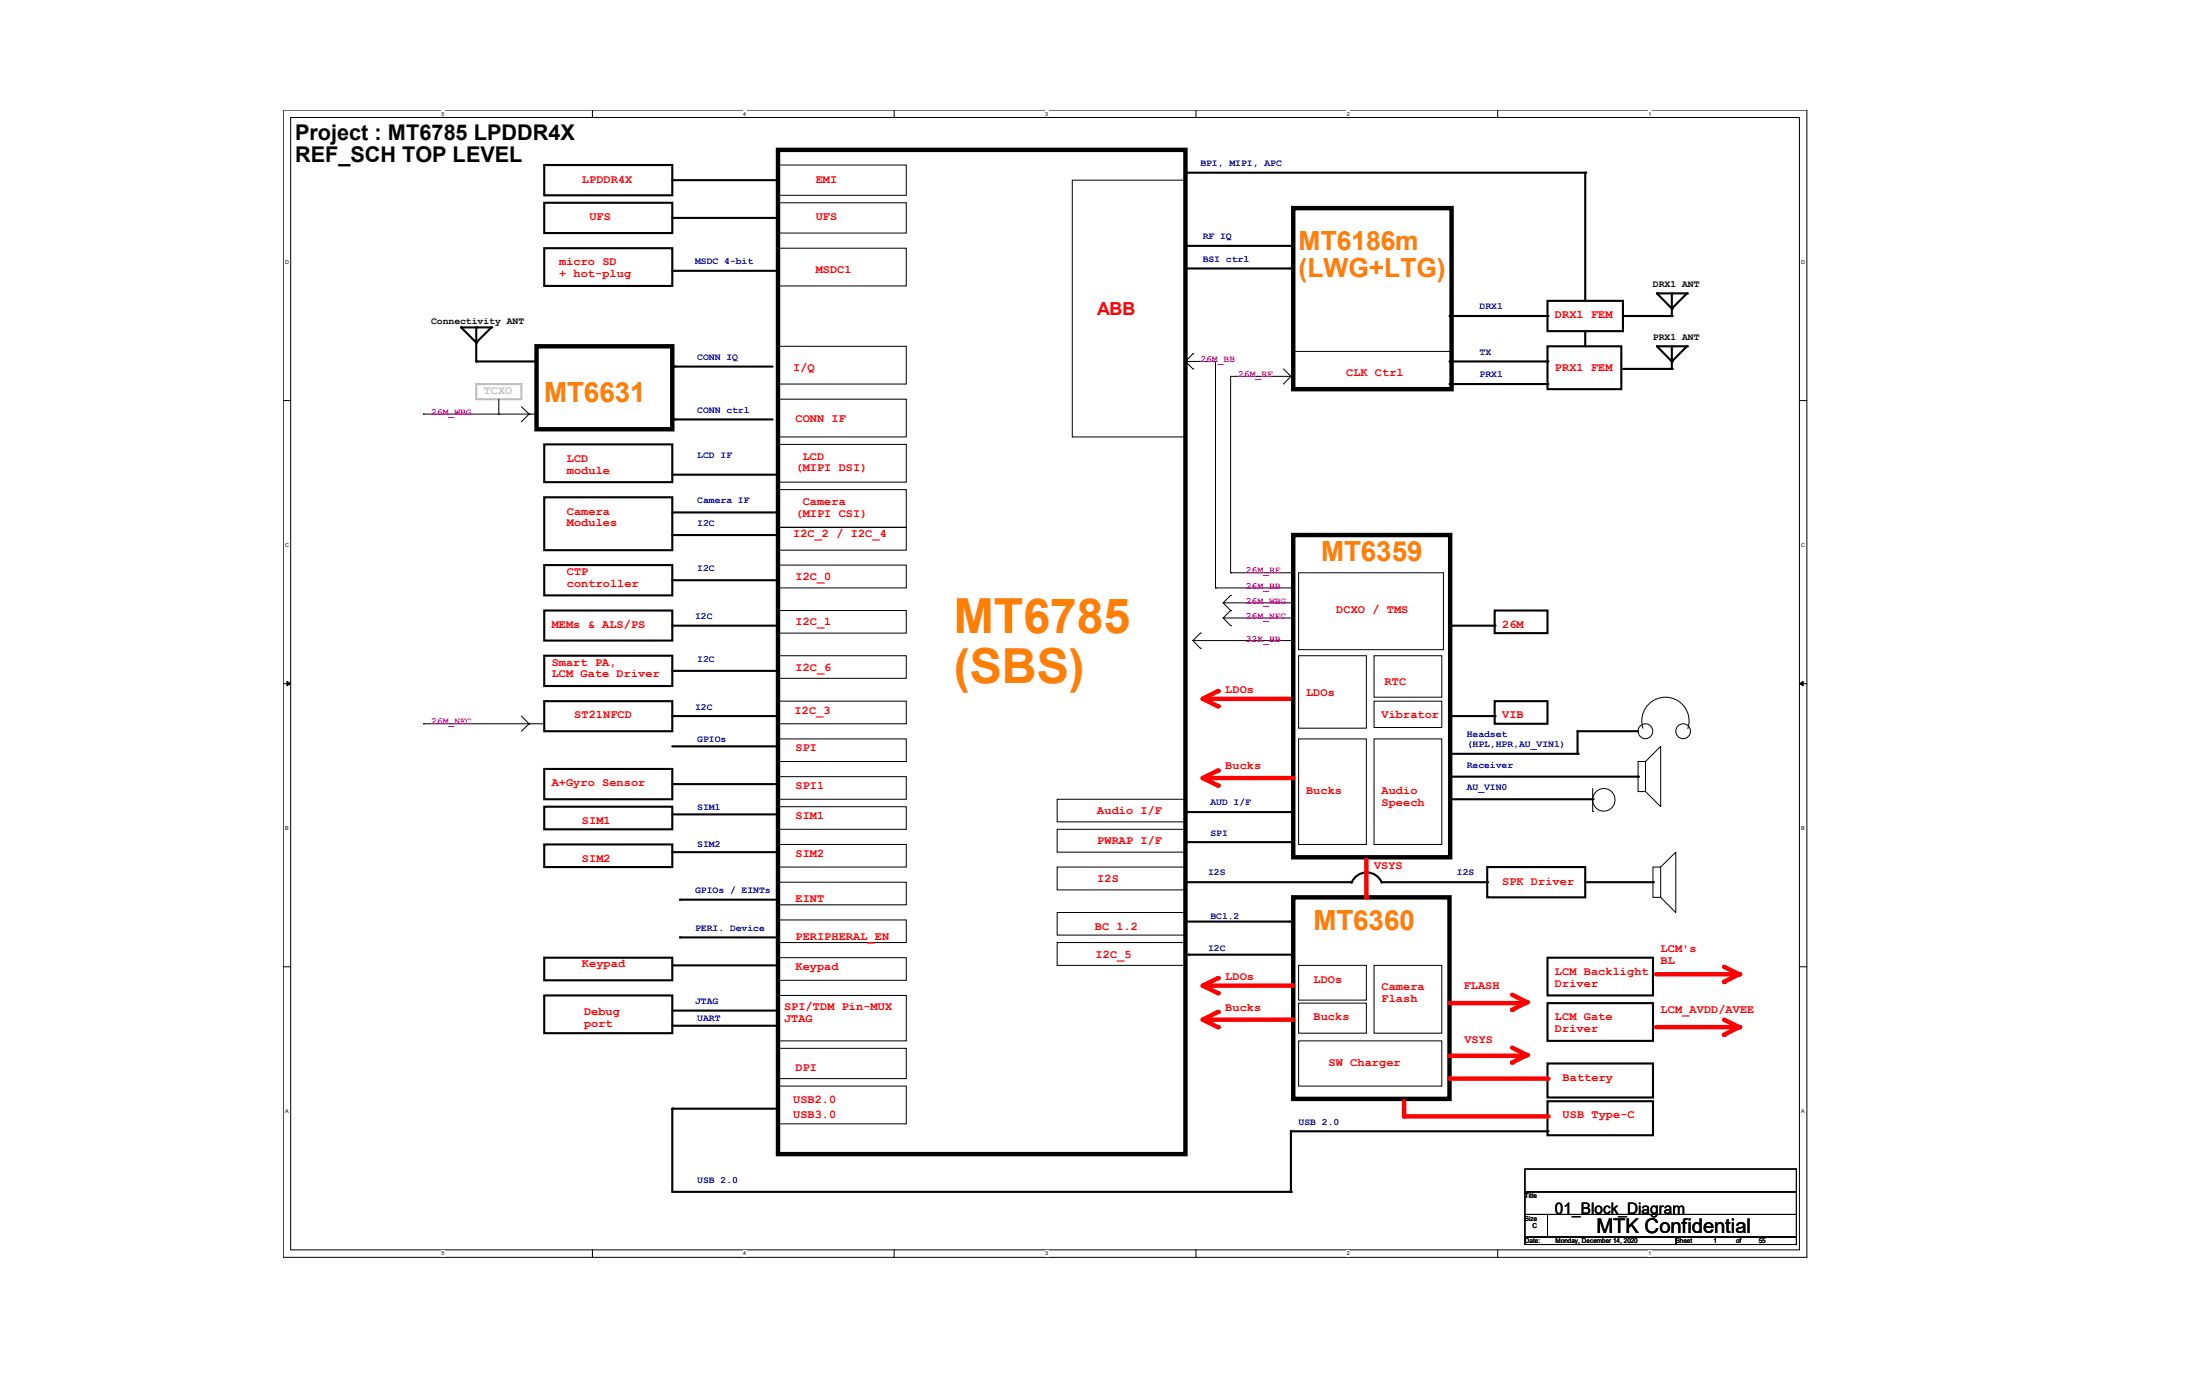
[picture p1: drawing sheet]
<svg xmlns="http://www.w3.org/2000/svg" width="400mm" height="250mm" viewBox="0 0 400 250" stroke-linecap="round" stroke-linejoin="round" font-family="sans-serif">
<path d="M51.5 20h277v208.4h-277zM52.8 21.3h274.4v205.8h-274.4z" fill="none" stroke="#000" stroke-width=".18"/>
<g fill="#fff">
<path d="M80.3 20.1h.5v1.1h-.5z"/>
<path d="M80.3 227.2h.5v1.1h-.5z"/>
</g>
<path d="M107.7 20v1.3M107.7 227.1v1.3" fill="none" stroke="#000" stroke-width=".18"/>
<g fill="#fff">
<path d="M135.1 20.1h.6v1.1h-.6z"/>
<path d="M135.1 227.2h.6v1.1h-.6z"/>
</g>
<path d="M162.6 20v1.3M162.6 227.1v1.3" fill="none" stroke="#000" stroke-width=".18"/>
<g fill="#fff">
<path d="M190 20.1h.6v1.1h-.6z"/>
<path d="M190 227.2h.6v1.1h-.6z"/>
</g>
<path d="M217.4 20v1.3M217.4 227.1v1.3" fill="none" stroke="#000" stroke-width=".18"/>
<g fill="#fff">
<path d="M244.9 20.1h.5v1.1h-.5z"/>
<path d="M244.9 227.2h.5v1.1h-.5z"/>
</g>
<path d="M272.3 20v1.3M272.3 227.1v1.3" fill="none" stroke="#000" stroke-width=".18"/>
<g fill="#fff">
<path d="M299.7 20.1h.6v1.1h-.6z"/>
<path d="M299.7 227.2h.6v1.1h-.6z"/>
<path d="M51.8 47h.8v1.1h-.8z"/>
<path d="M327.5 47h.7v1.1h-.7z"/>
<path d="M51.8 98.5h.8v1.1h-.8z"/>
<path d="M327.5 98.5h.7v1.1h-.7z"/>
</g>
<path d="M51.5 72.8h1.3M327.2 72.8h1.3" fill="none" stroke="#000" stroke-width=".18"/>
<g fill="#fff">
<path d="M51.8 149.9h.7v1.1h-.7z"/>
<path d="M327.5 149.9h.6v1.1h-.6z"/>
</g>
<path d="M51.5 124.2h1.3M327.2 124.2h1.3" fill="none" stroke="#000" stroke-width=".18"/>
<path d="M52.2 123.8l.6 .4-.6 .4zM327.2 124.2l.6-.4v.8z" fill="#000" stroke="#000" stroke-width=".18"/>
<g fill="#fff">
<path d="M51.8 201.3h.7v1.1h-.7z"/>
<path d="M327.5 201.3h.6v1.1h-.6z"/>
</g>
<g fill="none" stroke="#000" stroke-width=".18">
<path d="M141.5 36.8h23.3v5.5h-23.3zM141.5 30h23.3v5.5h-23.3zM195 32.7h20.5v46.7h-20.5zM141.5 45.1h23.3v6.9h-23.3zM77 75.2h.1M77 75.2h20.6M90.7 75.2h.1M90.7 72.5v2.7M94.8 73.9l1.4 1.3M96.2 75.2h.1M96.2 75.2l-1.4 1.4M141.5 62.9h23.3v6.9h-23.3z"/>
<path d="M141.5 72.5h23.3v6.9h-23.3zM215.5 65.7l1.4 1.3M215.5 65.7h5.5M216.9 64.3h.1M216.9 67h.1M216.9 64.3l-1.4 1.4M221 65.7h.1M221 65.7v41.1M233.4 67l1.3 1.4M234.7 68.4h.1M234.7 68.4h-11v35.7M234.7 68.4l-1.3 1.4"/>
<path d="M235.1 63.8h28.8v6.9h-28.8zM141.5 80.7h23.3v6.9h-23.3zM141.5 89h23.3v6.8h-23.3zM141.5 95.8h23.3v4.2h-23.3zM141.5 119.1h23.3v4.1h-23.3zM141.5 110.9h23.3v4.1h-23.3zM141.5 102.7h23.3v4.1h-23.3zM216.9 116.4h.1M216.9 116.4l1.3 1.4M216.9 116.4h17.8M218.2 115h.1M218.2 117.8h.1"/>
<path d="M218.2 115l-1.3 1.4M221 106.8h.1M221 106.8h13.7M222.4 109.5h.1M222.4 112.3h.1M222.4 109.5l1.3 1.4M222.4 109.5h12.3M222.4 112.3l1.3 1.4M222.4 112.3h12.3M223.7 104.1h.1M223.7 108.2h.1M223.7 110.9h.1"/>
<path d="M223.7 113.7h.1M223.7 104.1h11M223.7 108.2l-1.3 1.3M223.7 110.9l-1.3 1.4M234.7 104.1h.1M234.7 106.8h.1M236.1 119.1h12.3v13.2h-12.3zM236.1 104.1h26.3v13.9h-26.3zM249.8 119.1h12.3v7.6h-12.3zM141.5 127.4h23.3v4.1h-23.3zM141.5 134.2h23.3v4.2h-23.3zM249.8 127.4h12.3v4.8h-12.3z"/>
<path d="M141.5 153.4h23.3v4.1h-23.3zM141.5 141.1h23.3v4.1h-23.3zM141.5 146.6h23.3v4.1h-23.3zM192.2 145.2h23.3v4.1h-23.3zM192.2 157.5h23.3v4.2h-23.3zM192.2 150.7h23.3v4.1h-23.3zM51.5 175.7h1.3M141.5 167.1h23.3v4.1h-23.3zM141.5 160.3h23.3v4.1h-23.3zM141.5 174h23.3v4.1h-23.3zM192.2 165.8h23.3v4.1h-23.3zM192.2 171.2h23.3v4.2h-23.3z"/>
<path d="M236.1 175.4h12.3v6.3h-12.3zM249.8 175.4h12.3v12.3h-12.3zM327.2 175.7h1.3M141.5 190.5h23.3v5.5h-23.3zM141.5 197.3h23.3v6.9h-23.3zM141.5 180.9h23.3v8.2h-23.3zM236.1 189.1h26v8.2h-26z"/>
</g>
<path d="M97.6 62.9h24.6v15.1h-24.6z" fill="none" stroke="#000" stroke-width=".8"/>
<g fill="none" stroke="#000" stroke-width=".38">
<path d="M99 36.8h23.2v5.5h-23.2zM99 30h23.2v5.5h-23.2zM122.2 32.7h19.3M122.2 39.6h19.3M215.5 31.4h72.7v23.3M83.8 59.5h5.5l-2.7 2.7zM86.6 59.5v6.2h11M99 45.1h23.2v6.9h-23.2zM122.2 49.2h19.3M215.9 44.7h18.6M215.9 48.8h18.6M263.5 57.4h17.9"/>
<path d="M281.4 54.7h13.7v5.5h-13.7zM301.3 53.3h5.4l-2.7 2.8zM304 53.3v4.1h-8.9M122.7 66.6h17.8M122.7 76.2h17.8M263.5 65.7h17.9M263.5 69.8h17.9M281.4 62.9h13.4v7.8h-13.4zM288.2 60.2v2.7M301.3 62.9h5.4l-2.7 2.8zM304 62.9v4.1h-8.9M99 80.7h23.2v6.9h-23.2z"/>
<path d="M99 90.4h23.2v9.6h-23.2zM122.2 86.2h19.3M122.2 93.1h19.3M122.2 97.2h19.3M99 119.1h23.2v5.5h-23.2zM99 110.9h23.2v5.5h-23.2zM99 102.7h23.2v5.5h-23.2zM122.2 105.4h19.3M122.2 113.7h19.3M263.5 113.7h8.3M271.8 110.9h9.6v4.1h-9.6zM99 139.7h23.2v5.5h-23.2z"/>
<path d="M99 127.4h23.2v5.5h-23.2zM122.2 121.9h19.3M271.8 127.4h9.6v4.1h-9.6zM99 146.6h23.2v4.1h-23.2zM99 153.4h23.2v4.1h-23.2zM270.4 157.5h17.8v5.5h-17.8zM99 174h23.2v4.1h-23.2zM281.4 174h19.1v6.9h-19.1zM99 180.9h23.2v6.8h-23.2zM281.4 193.2h19.1v6.2h-19.1zM281.4 182.3h19.1v6.8h-19.1zM281.4 200.1h19.1v6.2h-19.1z"/>
</g>
<path d="M86.6 69.8h8.2v2.7h-8.2z" fill="none" stroke="#c0c0c0" stroke-width=".38"/>
<g fill="#000">
<circle cx="141.5" cy="32.7" r=".19"/>
<circle cx="141.5" cy="39.6" r=".19"/>
<circle cx="288.2" cy="31.4" r=".19"/>
<circle cx="83.8" cy="59.5" r=".19"/>
<circle cx="86.6" cy="59.5" r=".19"/>
<circle cx="89.3" cy="59.5" r=".19"/>
<circle cx="141.5" cy="49.2" r=".19"/>
<circle cx="234.5" cy="44.7" r=".19"/>
<circle cx="234.5" cy="48.8" r=".19"/>
<circle cx="281.4" cy="57.4" r=".19"/>
<circle cx="301.3" cy="53.3" r=".19"/>
<circle cx="304" cy="57.4" r=".19"/>
<circle cx="304" cy="56.1" r=".19"/>
<circle cx="304" cy="53.3" r=".19"/>
<circle cx="306.7" cy="53.3" r=".19"/>
<circle cx="86.6" cy="65.7" r=".19"/>
<circle cx="86.6" cy="62.2" r=".19"/>
<circle cx="122.7" cy="66.6" r=".19"/>
<circle cx="122.7" cy="76.2" r=".19"/>
<circle cx="281.4" cy="69.8" r=".19"/>
<circle cx="281.4" cy="65.7" r=".19"/>
<circle cx="288.2" cy="60.2" r=".19"/>
<circle cx="301.3" cy="62.9" r=".19"/>
<circle cx="304" cy="62.9" r=".19"/>
<circle cx="304" cy="65.7" r=".19"/>
<circle cx="304" cy="67" r=".19"/>
<circle cx="306.7" cy="62.9" r=".19"/>
<circle cx="141.5" cy="97.2" r=".19"/>
<circle cx="141.5" cy="93.1" r=".19"/>
<circle cx="141.5" cy="86.2" r=".19"/>
<circle cx="141.5" cy="113.7" r=".19"/>
<circle cx="141.5" cy="105.4" r=".19"/>
<circle cx="271.8" cy="113.7" r=".19"/>
<circle cx="141.5" cy="121.9" r=".19"/>
</g>
<path d="M221.4 125.6l-2.7 1.4" fill="none" stroke="#f00" stroke-width=".8"/>
<circle cx="221.4" cy="125.6" r=".4" fill="#f00"/>
<path d="M297.8 138.4h1.4v5.4h-1.4zM298.7 132.3a4.3 4.3 0 0 1 4.1-5.6 4.3 4.3 0 0 1 4.1 5.7M300.5 157.5h1.4v5.5h-1.4z" fill="none" stroke="#000" stroke-width=".18"/>
<path d="M286.8 132.9h11" fill="none" stroke="#000" stroke-width=".38"/>
<circle cx="286.8" cy="132.9" r=".19" fill="#000"/>
<path d="M218.7 127l2.7 1.3" fill="none" stroke="#f00" stroke-width=".8"/>
<circle cx="221.4" cy="128.3" r=".4" fill="#f00"/>
<g fill="none" stroke="#000" stroke-width=".18">
<path d="M77 131.5h.1M77 131.5h22M94.8 130.1l1.4 1.4M96.2 131.5h.1M96.2 131.5l-1.4 1.4M236.1 134.2h12.3v19.2h-12.3zM249.8 134.2h12.3v19.2h-12.3zM236.1 182.3h12.3v5.4h-12.3z"/>
<circle cx="299.2" cy="132.8" r="1.34"/>
<circle cx="306" cy="132.8" r="1.34"/>
</g>
<path d="M122.2 130.1h19.3M263.5 130.1h8.3M286.8 132.9v4.1" fill="none" stroke="#000" stroke-width=".38"/>
<g fill="#000">
<circle cx="141.5" cy="130.1" r=".19"/>
<circle cx="271.8" cy="130.1" r=".19"/>
<circle cx="286.8" cy="137" r=".19"/>
</g>
<path d="M220.1 127h15" fill="none" stroke="#f00" stroke-width=".8"/>
<circle cx="220.1" cy="127" r=".4" fill="#f00"/>
<path d="M122.2 135.6h19.3M263.5 137h23.3" fill="none" stroke="#000" stroke-width=".38"/>
<g fill="#000">
<circle cx="141.5" cy="135.6" r=".19"/>
<circle cx="286.8" cy="137" r=".19"/>
</g>
<path d="M299.2 138.4l2.7-2.8v11l-2.7-2.8" fill="none" stroke="#000" stroke-width=".18"/>
<path d="M221.4 140l-2.7 1.4" fill="none" stroke="#f00" stroke-width=".8"/>
<circle cx="221.4" cy="140" r=".4" fill="#f00"/>
<path d="M141.5 27.2h74v182.5h-74zM235.1 37.8h28.8v32.9h-28.8zM235.1 97.2h28.6v58.6h-28.6zM235.1 163h28.4v36.7h-28.4z" fill="none" stroke="#000" stroke-width=".8"/>
<path d="M122.2 142.5h19.3M215.9 153h19.2M263.5 141.1h34.3" fill="none" stroke="#000" stroke-width=".38"/>
<g fill="#000">
<circle cx="141.5" cy="142.5" r=".19"/>
<circle cx="215.9" cy="153" r=".19"/>
<circle cx="297.8" cy="141.1" r=".19"/>
</g>
<g fill="none" stroke="#000" stroke-width=".18">
<path d="M289.6 147.4h.1M289.6 143.3v4.1"/>
<circle cx="291.6" cy="145.3" r="2.04"/>
</g>
<path d="M218.7 141.4l2.7 1.3" fill="none" stroke="#f00" stroke-width=".8"/>
<circle cx="221.4" cy="142.7" r=".4" fill="#f00"/>
<path d="M122.2 148h19.3M215.9 147.5h18.6M263.5 145.2h26.1" fill="none" stroke="#000" stroke-width=".38"/>
<g fill="#000">
<circle cx="141.5" cy="148" r=".19"/>
<circle cx="234.5" cy="147.5" r=".19"/>
<circle cx="289.6" cy="145.2" r=".19"/>
</g>
<path d="M220.1 141.4h15" fill="none" stroke="#f00" stroke-width=".8"/>
<circle cx="220.1" cy="141.4" r=".4" fill="#f00"/>
<path d="M122.2 154.8h19.3M123.6 163.5h17.9M123.6 170.3h17.9M215.5 160.3h30.2M251.2 160.3a2.95 2.95 0 0 0-2.7-1.8 2.95 2.95 0 0 0-2.8 1.9" fill="none" stroke="#000" stroke-width=".38"/>
<g fill="#000">
<circle cx="141.5" cy="154.8" r=".19"/>
<circle cx="123.6" cy="163.5" r=".19"/>
<circle cx="123.6" cy="170.3" r=".19"/>
<circle cx="245.7" cy="160.3" r=".19"/>
</g>
<path d="M301.9 157.5l2.8-2.7v11l-2.8-2.8" fill="none" stroke="#000" stroke-width=".18"/>
<path d="M248.4 156.2v6.8" fill="none" stroke="#f00" stroke-width=".8"/>
<circle cx="248.4" cy="163" r=".4" fill="#f00"/>
<path d="M122.2 175.4h19.3M215.9 167.4h18.6M216.1 173.5h18.9M251.2 160.3h19.2M288.2 160.3h12.3" fill="none" stroke="#000" stroke-width=".38"/>
<g fill="#000">
<circle cx="141.5" cy="175.4" r=".19"/>
<circle cx="216.1" cy="173.5" r=".19"/>
<circle cx="234.5" cy="167.4" r=".19"/>
<circle cx="270.4" cy="160.3" r=".19"/>
<circle cx="300.5" cy="160.3" r=".19"/>
</g>
<path d="M221.4 177.7l-2.7 1.4" fill="none" stroke="#f00" stroke-width=".8"/>
<circle cx="221.4" cy="177.7" r=".4" fill="#f00"/>
<path d="M313.5 175.7l2.7 1.3" fill="none" stroke="#f00" stroke-width=".8"/>
<circle cx="316.2" cy="177" r=".4" fill="#f00"/>
<path d="M316.2 177l-2.7 1.4" fill="none" stroke="#f00" stroke-width=".8"/>
<circle cx="313.5" cy="178.4" r=".4" fill="#f00"/>
<path d="M218.7 179.1l2.7 1.3" fill="none" stroke="#f00" stroke-width=".8"/>
<circle cx="221.4" cy="180.4" r=".4" fill="#f00"/>
<path d="M274.9 180.7l2.7 1.4" fill="none" stroke="#f00" stroke-width=".8"/>
<circle cx="277.6" cy="182.1" r=".4" fill="#f00"/>
<path d="M122.2 183.6h19.3" fill="none" stroke="#000" stroke-width=".38"/>
<circle cx="141.5" cy="183.6" r=".19" fill="#000"/>
<path d="M277.6 182.1l-2.7 1.4" fill="none" stroke="#f00" stroke-width=".8"/>
<circle cx="274.9" cy="183.5" r=".4" fill="#f00"/>
<path d="M221.4 183.9l-2.7 1.4" fill="none" stroke="#f00" stroke-width=".8"/>
<circle cx="221.4" cy="183.9" r=".4" fill="#f00"/>
<path d="M301.1 177h15.1" fill="none" stroke="#f00" stroke-width=".8"/>
<circle cx="316.2" cy="177" r=".4" fill="#f00"/>
<path d="M122.2 186.4h19.3" fill="none" stroke="#000" stroke-width=".38"/>
<circle cx="141.5" cy="186.4" r=".19" fill="#000"/>
<path d="M220.1 179.1h15" fill="none" stroke="#f00" stroke-width=".8"/>
<circle cx="220.1" cy="179.1" r=".4" fill="#f00"/>
<path d="M218.7 185.3l2.7 1.3" fill="none" stroke="#f00" stroke-width=".8"/>
<circle cx="221.4" cy="186.6" r=".4" fill="#f00"/>
<path d="M313.5 185.3l2.7 1.3" fill="none" stroke="#f00" stroke-width=".8"/>
<circle cx="316.2" cy="186.6" r=".4" fill="#f00"/>
<path d="M316.2 186.6l-2.7 1.4" fill="none" stroke="#f00" stroke-width=".8"/>
<circle cx="313.5" cy="188" r=".4" fill="#f00"/>
<path d="M263.5 182.3h13.8" fill="none" stroke="#f00" stroke-width=".8"/>
<circle cx="277.3" cy="182.3" r=".4" fill="#f00"/>
<path d="M274.9 190.3l2.7 1.4" fill="none" stroke="#f00" stroke-width=".8"/>
<circle cx="277.6" cy="191.7" r=".4" fill="#f00"/>
<path d="M220.1 185.3h15" fill="none" stroke="#f00" stroke-width=".8"/>
<circle cx="220.1" cy="185.3" r=".4" fill="#f00"/>
<path d="M277.6 191.7l-2.7 1.4" fill="none" stroke="#f00" stroke-width=".8"/>
<circle cx="274.9" cy="193.1" r=".4" fill="#f00"/>
<path d="M301.1 186.6h15.1" fill="none" stroke="#f00" stroke-width=".8"/>
<circle cx="316.2" cy="186.6" r=".4" fill="#f00"/>
<path d="M263.5 191.8h13.8" fill="none" stroke="#f00" stroke-width=".8"/>
<circle cx="277.3" cy="191.8" r=".4" fill="#f00"/>
<path d="M141.5 201.4h-19.3v15.1M234.7 205.5v11" fill="none" stroke="#000" stroke-width=".38"/>
<g fill="#000">
<circle cx="122.2" cy="201.4" r=".19"/>
<circle cx="141.5" cy="201.4" r=".19"/>
<circle cx="234.7" cy="205.5" r=".19"/>
</g>
<path d="M263.5 196h17.9" fill="none" stroke="#f00" stroke-width=".8"/>
<circle cx="281.4" cy="196" r=".4" fill="#f00"/>
<path d="M234.7 205.5h46.7" fill="none" stroke="#000" stroke-width=".38"/>
<circle cx="281.4" cy="205.5" r=".19" fill="#000"/>
<path d="M255.3 200.1v2.7" fill="none" stroke="#f00" stroke-width=".8"/>
<circle cx="255.3" cy="202.8" r=".4" fill="#f00"/>
<path d="M255.3 202.8h26.1" fill="none" stroke="#f00" stroke-width=".8"/>
<circle cx="281.4" cy="202.8" r=".4" fill="#f00"/>
<path d="M122.2 216.5h112.5" fill="none" stroke="#000" stroke-width=".38"/>
<circle cx="234.7" cy="216.5" r=".19" fill="#000"/>
<path d="M277.3 212.4h49.3v4.1h-49.3zM277.3 216.5h49.3v4.2h-49.3zM277.3 224.8h27.4v1.3h-27.4zM277.3 220.7h4.1v4.1h-4.1zM281.4 220.7h45.2v4.1h-45.2zM304.7 224.8h21.9v1.3h-21.9z" fill="none" stroke="#000" stroke-width=".18"/>
<g font-size="8.8" fill="#ff8000">
<text x="173.4" y="115.1">MT6785</text>
<text x="173.4" y="124.1">(SBS)</text>
</g>
<g font-size="5" fill="#ff8000">
<text x="99" y="73">MT6631</text>
<text x="240.2" y="101.9">MT6359</text>
<text x="238.8" y="169">MT6360</text>
</g>
<g font-size="4.8" fill="#ff8000">
<text x="236.1" y="45.4">MT6186m</text>
<text x="236.1" y="50.3">(LWG+LTG)</text>
</g>
<g font-size="3.9">
<text x="53.7" y="25.5">Project : MT6785 LPDDR4X</text>
<text x="53.7" y="29.5">REF_SCH TOP LEVEL</text>
</g>
<text font-size="3.7" x="290.3" y="224.1">MTK Confidential</text>
<text font-size="3.3" fill="#f00" x="199.5" y="57.3">ABB</text>
<text font-size="2.9" x="282.7" y="220.5">01_Block_Diagram</text>
<g font-size="2.2" fill="#f00">
<text x="105.8" y="33.2">LPDDR4X</text>
<text x="148.3" y="33.2">EMI</text>
<text x="107.2" y="40">UFS</text>
<text x="148.3" y="40">UFS</text>
<text x="101.7" y="48.2">micro SD</text>
<text x="101.7" y="50.4">+ hot-plug</text>
<text x="148.3" y="49.6">MSDC1</text>
<text x="282.7" y="57.8">DRX1 FEM</text>
<text x="144.2" y="67.4">I/Q</text>
<text x="244.7" y="68.4">CLK Ctrl</text>
<text x="282.7" y="67.4">PRX1 FEM</text>
<text x="144.6" y="76.6">CONN IF</text>
<text x="103.1" y="83.9">LCD</text>
<text x="145.9" y="83.5">LCD</text>
<text x="103.1" y="86">module</text>
<text x="144.6" y="85.7">(MIPI DSI)</text>
<text x="103.1" y="93.5">Camera</text>
<text x="103.1" y="95.6">Modules</text>
<text x="144.6" y="93.9">(MIPI CSI)</text>
<text x="145.9" y="91.7">Camera</text>
<text x="144.2" y="97.6">I2C_2 / I2C_4</text>
<text x="103.1" y="104.4">CTP</text>
<text x="103.1" y="106.6">controller</text>
<text x="144.6" y="105.4">I2C_0</text>
<text x="144.6" y="113.6">I2C_1</text>
<text x="243" y="111.3">DCXO / TMS</text>
<text x="100.3" y="114.1">MEMs &amp; ALS/PS</text>
<text x="273.1" y="114.1">26M</text>
<text x="100.3" y="120.9">Smart PA,</text>
<text x="100.3" y="123.1">LCM Gate Driver</text>
<text x="144.6" y="121.9">I2C_6</text>
<text x="222.8" y="126">LDOs</text>
<text x="251.7" y="124.5">RTC</text>
<text x="104.4" y="130.5">ST21NFCD</text>
<text x="144.5" y="129.7">I2C_3</text>
<text x="237.5" y="126.4">LDOs</text>
<text x="251.2" y="130.5">Vibrator</text>
<text x="273.1" y="130.5">VIB</text>
<text x="144.6" y="136.4">SPI</text>
<text x="100.3" y="142.9">A+Gyro Sensor</text>
<text x="144.6" y="143.3">SPI1</text>
<text x="222.8" y="139.7">Bucks</text>
<text x="105.8" y="149.7">SIM1</text>
<text x="144.6" y="148.8">SIM1</text>
<text x="199.5" y="147.9">Audio I/F</text>
<text x="237.5" y="144.2">Bucks</text>
<text x="251.2" y="144.2">Audio</text>
<text x="251.2" y="146.4">Speech</text>
<text x="144.6" y="155.6">SIM2</text>
<text x="199.5" y="153.4">PWRAP I/F</text>
<text x="105.8" y="156.6">SIM2</text>
<text x="199.5" y="160.3">I2S</text>
<text x="249.8" y="158">VSYS</text>
<text x="273.1" y="160.7">SPK Driver</text>
<text x="144.6" y="163.8">EINT</text>
<text x="144.6" y="170.7">PERIPHERAL_EN</text>
<text x="199.1" y="168.9">BC 1.2</text>
<text x="301.9" y="173">LCM's</text>
<text x="105.8" y="175.8">Keypad</text>
<text x="144.6" y="176.2">Keypad</text>
<text x="199.2" y="174.1">I2C_5</text>
<text x="222.8" y="178.1">LDOs</text>
<text x="238.8" y="178.5">LDOs</text>
<text x="251.2" y="179.9">Camera</text>
<text x="266.1" y="179.8">FLASH</text>
<text x="282.7" y="177.2">LCM Backlight</text>
<text x="282.7" y="179.3">Driver</text>
<text x="301.9" y="175.2">BL</text>
<text x="106.2" y="184.4">Debug</text>
<text x="142.6" y="183.5">SPI/TDM Pin-MUX</text>
<text x="142.6" y="185.6">JTAG</text>
<text x="222.8" y="183.6">Bucks</text>
<text x="238.8" y="185.4">Bucks</text>
<text x="251.2" y="182">Flash</text>
<text x="282.7" y="185.4">LCM Gate</text>
<text x="301.9" y="184">LCM_AVDD/AVEE</text>
<text x="106.2" y="186.6">port</text>
<text x="266.3" y="189.5">VSYS</text>
<text x="282.7" y="187.5">Driver</text>
<text x="144.6" y="194.6">DPI</text>
<text x="241.6" y="193.6">SW Charger</text>
<text x="284.1" y="196.4">Battery</text>
<text x="144.2" y="200.5">USB2.0</text>
<text x="144.2" y="203.2">USB3.0</text>
<text x="284.1" y="203.2">USB Type-C</text>
</g>
<text font-size="2.2" fill="#c0c0c0" x="87.9" y="71.6">TCXO</text>
<g font-size="1.8" fill="#00f">
<text x="218.2" y="30.2">BPI, MIPI, APC</text>
<text x="126.4" y="48">MSDC 4-bit</text>
<text x="218.7" y="47.6">BSI ctrl</text>
<text x="218.7" y="43.4">RF IQ</text>
<text x="269" y="56.2">DRX1</text>
<text x="126.8" y="65.4">CONN IQ</text>
<text x="269" y="64.4">TX</text>
<text x="269" y="68.5">PRX1</text>
<text x="126.8" y="75">CONN ctrl</text>
<text x="126.8" y="83.2">LCD IF</text>
<text x="126.8" y="95.6">I2C</text>
<text x="126.8" y="91.5">Camera IF</text>
<text x="126.8" y="103.8">I2C</text>
<text x="126.4" y="112.4">I2C</text>
<text x="126.8" y="120.2">I2C</text>
<text x="126.4" y="128.9">I2C</text>
<text x="126.8" y="134.8">GPIOs</text>
<text x="266.7" y="134">Headset</text>
<text x="266.7" y="135.7">(HPL,HPR,AU_VIN1)</text>
<text x="266.7" y="139.5">Receiver</text>
<text x="266.7" y="143.6">AU_VIN0</text>
<text x="126.8" y="147.1">SIM1</text>
<text x="220.1" y="146.3">AUD I/F</text>
<text x="126.8" y="154">SIM2</text>
<text x="220.1" y="151.8">SPI</text>
<text x="219.6" y="159.1">I2S</text>
<text x="264.9" y="159.1">I2S</text>
<text x="126.4" y="162.2">GPIOs / EINTs</text>
<text x="220.1" y="166.9">BC1.2</text>
<text x="126.4" y="169.1">PERI. Device</text>
<text x="219.6" y="172.8">I2C</text>
<text x="126.4" y="182.4">JTAG</text>
<text x="126.8" y="185.6">UART</text>
<text x="236.1" y="204.4">USB 2.0</text>
<text x="126.8" y="214.9">USB 2.0</text>
</g>
<g font-size="1.8">
<text x="300.5" y="52.1">DRX1 ANT</text>
<text x="78.4" y="58.9">Connectivity ANT</text>
<text x="300.5" y="61.7">PRX1 ANT</text>
</g>
<g font-size="1.8" fill="#f0f">
<text x="218.2" y="65.8">26M_BB</text>
<text x="225.1" y="68.5">26M_RF</text>
<text x="78.4" y="75.4">26M_WBG</text>
<text x="226.5" y="106.9">26M_BB</text>
<text x="226.5" y="104.2">26M_RF</text>
<text x="226.5" y="109.7">26M_WBG</text>
<text x="226.5" y="112.4">26M_NFC</text>
<text x="226.5" y="116.6">32K_BB</text>
<text x="78.4" y="131.6">26M_NFC</text>
</g>
<g font-size="1.2">
<text x="277.3" y="217.7">Title</text>
<text x="277.3" y="221.8">Size</text>
<text x="277.3" y="225.9">Date:</text>
<text x="278.6" y="223.1">C</text>
<text x="282.8" y="225.9">Monday, December 14, 2020</text>
<text x="304.7" y="225.9">Sheet</text>
<text x="311.5" y="225.9">1</text>
<text x="315.6" y="225.9">of</text>
<text x="319.8" y="225.9">55</text>
</g>
<g font-size="1">
<text x="80.3" y="21">5</text>
<text x="135.1" y="21">4</text>
<text x="190" y="21">3</text>
<text x="244.9" y="21">2</text>
<text x="299.7" y="21">1</text>
<text x="51.8" y="47.9">D</text>
<text x="327.5" y="47.9">D</text>
<text x="51.8" y="99.4">C</text>
<text x="327.5" y="99.4">C</text>
<text x="51.8" y="150.8">B</text>
<text x="327.5" y="150.8">B</text>
<text x="51.8" y="202.2">A</text>
<text x="327.5" y="202.2">A</text>
<text x="80.3" y="228.1">5</text>
<text x="135.1" y="228.1">4</text>
<text x="190" y="228.1">3</text>
<text x="244.9" y="228.1">2</text>
<text x="299.7" y="228.1">1</text>
</g>
</svg>
